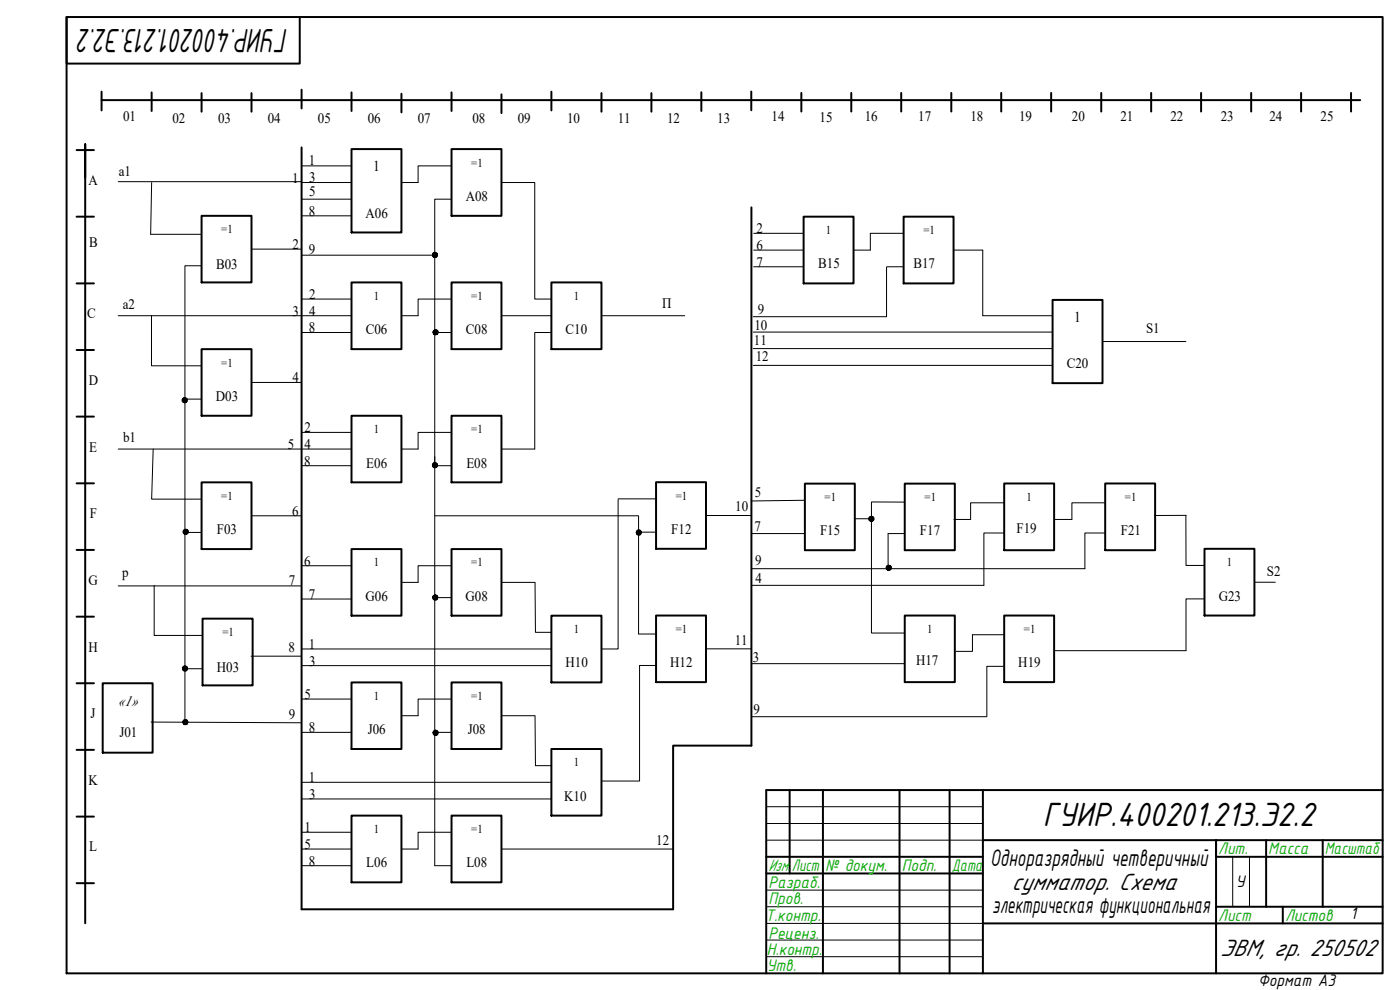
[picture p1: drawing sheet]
<svg xmlns="http://www.w3.org/2000/svg" width="420mm" height="297mm" viewBox="0 0 420 297" stroke-linecap="round" stroke-linejoin="round" font-family="sans-serif">
<!-- layer: 0 -->
<g fill="none" stroke="#000" stroke-width=".59">
<path d="M20 5.1h395v286.9h-395zM20 5.1v14h70v-14M30.5 30h377.7M30.5 27.5v5.6M45.5 27.7v5.6M60.5 27.9v5.6M75.5 27.9v5.6M90.5 26.9v5.6M105.5 27.7v5.6M120.5 28.1v5.6M135.5 27.7v5.6M150.5 28.3v5.6"/>
<path d="M165.5 27.5v5.6M180.5 27.9v5.6M195.5 27.9v5.6M210.5 27.7v5.6M225.5 27.5v5.6M240.5 27.9v5.6M255.5 27.9v5.6M270.5 27.9v5.6M285.5 27.9v5.6M300.5 27.9v5.6M315.5 27.9v5.6M330.5 27.9v5.6"/>
<path d="M345.5 27.9v5.6M360.5 27.9v5.6M375.5 27.9v5.6M390.5 27.9v5.6M405.5 27.9v5.6M23 45h5.2M25.6 53.2v-9.9v233.7M90.5 44.2v228.6h111.5v-49.1h23.5v-161.5M105.5 44.7h15v25.1h-15zM135.5 44.7h15v20.1h-15zM23 65h5.2M60.5 64.8h15v19.9h-15z"/>
<path d="M241.2 65h15v20h-15zM271.2 65h15v20h-15zM23 85h5.2M105.5 84.7h15v20.1h-15zM135.5 84.7h15v20.1h-15zM165.5 84.7h15v20.1h-15zM315.9 90h15v25h-15zM23 105h5.2M60.5 104.8h15v19.9h-15zM23 125h5.2M105.5 124.7h15v20h-15zM135.5 124.7h15v20h-15z"/>
<path d="M23 145h5.2M60.5 144.7h15v20h-15zM196.9 144.7h15v20h-15zM241.6 145.1h14.9v20h-14.9zM271.5 145.1h15.1v20h-15.1zM301.4 145.1h15v20h-15zM331.7 145.1h15v20h-15zM23 165h5.2M105.5 164.7h15v20h-15zM135.5 164.7h15v20h-15zM361.5 164.7h15v20h-15zM23 185h5.2"/>
<path d="M60.8 185.6h15v20h-15zM165.5 184.7h15v20.1h-15zM196.9 184.7h15v20h-15zM271.5 184.7h15.1v20h-15.1zM301.4 184.7h15v20h-15zM23 205h5.2M30.8 205h15v20.8h-15zM105.5 204.8h15v19.9h-15zM135.5 204.8h15v19.9h-15zM23 225h5.2M165.5 224.7h15v20h-15zM237 237.1v25"/>
<path d="M247 237.1v54.9M270 237.1v54.9M285 237.1v54.9M295 237.1v54.9M415 237.1h-185v54.9M23 245h5.2M105.5 244.7h15v20h-15zM135.5 244.7h15v20h-15zM230 257.1h65M295 252.1h120M380 252.1v20M397 252.1v20"/>
<path d="M415 257.1h-50v-5v39.9M23 265h5.2M230 262.1h65M295 277.1h120M365 272.1h50M385 272.1v5"/>
</g>
<path d="M230 242h65M230 247.1h65M230 252.1h65M370 257.1v15M375 257.1v15M230 267.1h65M230 272.1h65M230 277.1h65M230 282.1h65M230 287h65" fill="none" stroke="#000" stroke-width=".3"/>
<g fill="none" stroke="#000" stroke-width=".3">
<path d="M35.5 54.5h55M45.5 54.8l-.3 15.5h15.3M90.5 49.8h15M90.5 54.8h15M90.5 59.8h15M135.5 49.8h-10v5h-5M135.5 59.8h-5v16.8M150.5 54.8h10v34.9h5M60.5 79.7h-5v137M75.5 74.7h15M90.5 64.8h15M90.5 76.6h40"/>
<path d="M130.5 76.6v63.1h5M226.2 70h15M226.2 75h15M271.2 70h-10v5h-5M286.2 75h8.7v19.7h21M35.5 94.7h70M45.5 94.7v15.1h15M90.5 99.8h15M90.5 89.7h15M130.5 99.8h5M135.5 89.7h-10v5h-5M150.5 94.7h15"/>
<path d="M165.5 99.8h-5v34.9h-10M180.5 94.7h25M226.1 99.6h89.8M226.2 80h15M266.1 80.1v14.9h-40M266.2 80h5M55.5 119.7h5M75.5 114.8h15M226.1 109.6h89.8M226.1 104.6h89.8M330.9 102.5h25M35.5 134.7h70"/>
<path d="M46 134.7l-.5 15.1h15M90.5 129.7h15M90.5 139.7h15M130.5 137v122.7h5M135.5 129.7h-10v5h-5M55.5 159.8h5M75.5 154.8h15M130.5 154.8h61.1M185.5 149.9v44.8h-5M185.5 149.7h11.4M191.6 154.9v35.3M191.9 159.7h5"/>
<path d="M211.9 154.7h13.6M241.6 150.1l-16.1 .2M256.5 155.6h5.1M261.5 155.6v34.3h10M271.5 150.7l-10-.1v5M301.3 150.9h-10v5h-5M301.4 159.9h-6.1v15.7h-69.8M331.7 150.9h-10v5h-5M331.7 159.9h-6.1v10.7h-100.1M355.9 154.6v15.1h5.6M356 154.6l-9.5 .1M35.5 175.8h55"/>
<path d="M46.3 175.6v15.1h14.5M90.5 169.7h15M90.5 179.7h15M130.5 179.3h5M135.5 169.7h-10v5h-5M150.5 174.7h10M160.6 174.7l.1 15h4.8M225.5 160.1h16.1M271.5 160.1h-5v10.5M361.5 179.7h-5.6v15.5h-39.5M376.5 174.7h6.2M75.4 196.9h14.9"/>
<path d="M90.5 199.7h75M90.5 194.7h75M191.7 190.2h5M191.9 199.7h5M191.9 199.7v34.6h-11.3M211.9 194.7h13.6M225.5 199.1h45.8M301.2 199.9h-5v15.1M301.4 190.4h-9.6v5h-4.9M45.3 216.6l45 .3M55.8 200.6h5M90.5 209.7h15"/>
<path d="M90.5 219.7h15M130.5 219.7h5M135.5 209.7h-10v5h-5M150.5 214.7h10M160.6 214.7l.1 15h4.8M225.8 215h70.3M90.5 234.7h75M90.5 239.7h75M90.5 259.7h15M90.5 249.7h15M90.5 254.7h15M135.5 249.7h-10v5h-5"/>
<path d="M150.5 254.7h51.5"/>
</g>
<!-- layer: 0 -->
<g fill="#000" stroke="#000" stroke-width=".3">
<path d="M130.5 76.5h.8l-.1 .3zM130.7 99.7h.8l-.1 .3zM55.4 120.1h.8l-.1 .3zM130.5 139.6h.8l-.1 .3zM55.7 159.6h.8l-.1 .3zM261.5 155.7h.8l-.1 .3zM130.6 179.3h.8l-.1 .3zM191.7 159.8h.8l-.1 .2zM266.7 170.4h.8l-.1 .3zM55.5 200.6h.8l-.1 .3zM55.6 216.7h.8l-.1 .2zM130.7 219.9h.8l-.1 .3z"/>
<path d="M129.8 76.8l.2 .2 .5-.5zM130.5 76.5l-.3 .7-.2-.2zM130.5 76.5l-.3 .7h.3z"/>
<path d="M130 76l-.2 .2 .7 .3zM129.8 76.2l.7 .3h-.7zM129.8 76.5v.3l.7-.3z"/>
<path d="M130.5 76.5v.7h.3zM130.5 76.5l.6 .5-.3 .2zM130.5 76.5l.6 .5 .1-.2z"/>
<path d="M130.5 75.7v.8l.3-.7zM130.2 75.8l.3-.1v.8zM130 76l.5 .5-.3-.7z"/>
<path d="M130.5 76.5h.8l-.1-.3zM130.5 76.5l.6-.5 .1 .2zM130.8 75.8l-.3 .7 .6-.5z"/>
<path d="M130 100l.2 .2 .5-.5zM130.7 99.7l-.3 .7-.2-.2zM130.7 99.7l-.3 .7h.3z"/>
<path d="M130.2 99.2l-.2 .2 .7 .3zM130 99.4l.7 .3h-.7zM130 99.7v.3l.7-.3z"/>
<path d="M130.7 98.9v.8l.3-.7zM130.4 99l.3-.1v.8zM130.2 99.2l.5 .5-.3-.7z"/>
<path d="M130.7 99.7h.8l-.1-.3zM130.7 99.7l.6-.5 .1 .2zM131 99l-.3 .7 .6-.5z"/>
<path d="M54.9 119.5l-.2 .3 .7 .3zM54.7 119.8l.7 .3h-.7zM54.7 120.1v.3l.7-.3z"/>
<path d="M55.4 119.3v.8l.3-.7zM55.2 119.4l.2-.1v.8zM54.9 119.5l.5 .6-.2-.7z"/>
<path d="M130.7 99.7v.7h.3zM130.7 99.7l.6 .5-.3 .2zM130.7 99.7l.6 .5 .1-.2z"/>
<path d="M54.7 120.4l.2 .2 .5-.5zM54.9 120.6l.5-.5-.2 .7zM55.4 120.1l-.2 .7h.2z"/>
<path d="M55.4 120.1v.7h.3zM55.4 120.1l.6 .5-.3 .2zM55.4 120.1l.6 .5 .1-.2z"/>
<path d="M55.4 120.1h.8l-.1-.3zM56 119.5l.1 .3-.7 .3zM55.7 119.4l-.3 .7 .6-.6z"/>
<path d="M129.8 139.9l.2 .2 .5-.5zM130.5 139.6l-.3 .7-.2-.2zM130.5 139.6l-.3 .7h.3z"/>
<path d="M130 139.1l-.2 .2 .7 .3zM129.8 139.3l.7 .3h-.7zM129.8 139.6v.3l.7-.3z"/>
<path d="M130.5 138.8v.8l.3-.7zM130.2 138.9l.3-.1v.8zM130 139.1l.5 .5-.3-.7z"/>
<path d="M130.5 139.6h.8l-.1-.3zM130.5 139.6l.6-.5 .1 .2zM130.8 138.9l-.3 .7 .6-.5z"/>
<path d="M55 159.9l.2 .2 .5-.5zM55.7 159.6l-.2 .7-.3-.2zM55.7 159.6l-.2 .7h.2z"/>
<path d="M55.2 159l-.2 .3 .7 .3zM55 159.3l.7 .3h-.7zM55 159.6v.3l.7-.3z"/>
<path d="M55.7 158.8v.8l.3-.7zM55.5 158.9l.2-.1v.8zM55.2 159l.5 .6-.2-.7z"/>
<path d="M55.7 159.6h.8l-.1-.3zM55.7 159.6l.6-.6 .1 .3zM56 158.9l-.3 .7 .6-.6z"/>
<path d="M130.5 139.6v.7h.3zM130.5 139.6l.6 .5-.3 .2zM130.5 139.6l.6 .5 .1-.2z"/>
<path d="M191.2 159.2l-.1 .3 .6 .3zM191.1 159.5l.6 .3h-.7zM191 159.8l.1 .2 .6-.2z"/>
<path d="M191.7 159v.8l.3-.7zM191.4 159.1l.3-.1v.8zM191.2 159.2l.5 .6-.3-.7z"/>
<path d="M191.7 159.8h.8l-.1-.3zM192.2 159.2l.2 .3-.7 .3zM192 159.1l-.3 .7 .5-.6z"/>
<path d="M260.8 156l.2 .2 .5-.5zM261 156.2l.5-.5-.3 .7zM261.5 155.7l-.3 .7h.3z"/>
<path d="M261 155.1l-.2 .3 .7 .3zM260.8 155.4l.7 .3h-.7zM260.8 155.7v.3l.7-.3z"/>
<path d="M261.5 155.7v.7h.3zM261.5 155.7l.5 .5-.2 .2zM261.5 155.7l.5 .5 .2-.2z"/>
<path d="M261.5 154.9v.8l.3-.7zM261.2 155l.3-.1v.8zM261 155.1l.5 .6-.3-.7z"/>
<path d="M261.5 155.7h.8l-.1-.3zM262 155.1l.2 .3-.7 .3zM261.8 155l-.3 .7 .5-.6z"/>
<path d="M55.7 159.6v.7h.3zM55.7 159.6l.6 .5-.3 .2zM55.7 159.6l.6 .5 .1-.2z"/>
<path d="M129.9 179.6l.2 .2 .5-.5zM130.1 179.8l.5-.5-.3 .7zM130.6 179.3l-.3 .7h.3z"/>
<path d="M130.1 178.8l-.2 .2 .7 .3zM129.9 179l.7 .3h-.7zM129.9 179.3v.3l.7-.3z"/>
<path d="M130.6 178.5v.8l.3-.7zM130.3 178.6l.3-.1v.8zM130.1 178.8l.5 .5-.3-.7z"/>
<path d="M130.6 179.3h.8l-.1-.3zM130.6 179.3l.5-.5 .2 .2zM130.9 178.6l-.3 .7 .5-.5z"/>
<path d="M191.1 160l.1 .3 .5-.5zM191.2 160.3l.5-.5-.3 .7zM191.7 159.8l-.3 .7h.3z"/>
<path d="M191.7 159.8v.7h.3zM191.7 159.8l.5 .5-.2 .2zM191.7 159.8l.5 .5 .2-.3z"/>
<path d="M266 170.7l.2 .2 .5-.5zM266.2 170.9l.5-.5-.3 .7zM266.7 170.4l-.3 .7h.3z"/>
<path d="M266.2 169.8l-.2 .3 .7 .3zM266 170.1l.7 .3h-.7zM266 170.4v.3l.7-.3z"/>
<path d="M266.7 170.4v.7h.3zM266.7 170.4l.6 .5-.3 .2zM266.7 170.4l.6 .5 .1-.2z"/>
<path d="M266.7 169.6v.8l.3-.7zM266.4 169.7l.3-.1v.8zM266.2 169.8l.5 .6-.3-.7z"/>
<path d="M266.7 170.4h.8l-.1-.3zM267.3 169.8l.1 .3-.7 .3zM267 169.7l-.3 .7 .6-.6z"/>
<path d="M55.5 199.8v.8l.3-.7zM55.2 199.9l.3-.1v.8zM55 200.1l.5 .5-.3-.7z"/>
<path d="M130.6 179.3v.7h.3zM130.6 179.3l.5 .5-.2 .2zM130.6 179.3l.5 .5 .2-.2z"/>
<path d="M54.8 200.9l.2 .2 .5-.5zM55 201.1l.5-.5-.3 .7zM55.5 200.6l-.3 .7h.3z"/>
<path d="M54.9 216.9l.2 .3 .5-.5zM55.1 217.2l.5-.5-.3 .7zM55.6 216.7l-.3 .7h.3z"/>
<path d="M55 200.1l-.2 .2 .7 .3zM54.8 200.3l.7 .3h-.7zM54.8 200.6v.3l.7-.3z"/>
<path d="M55.1 216.1l-.2 .3 .7 .3zM54.9 216.4l.7 .3h-.7zM54.9 216.7v.2l.7-.2z"/>
<path d="M55.5 200.6v.7h.3zM55.5 200.6l.5 .5-.2 .2zM55.5 200.6l.5 .5 .2-.2z"/>
<path d="M55.6 216.7v.7h.3zM55.6 216.7l.6 .5-.3 .2zM55.6 216.7l.6 .5 .1-.3z"/>
<path d="M55.6 215.9v.8l.3-.7zM55.3 216l.3-.1v.8zM55.1 216.1l.5 .6-.3-.7z"/>
<path d="M55.5 200.6h.8l-.1-.3zM55.5 200.6l.5-.5 .2 .2zM55.8 199.9l-.3 .7 .5-.5z"/>
<path d="M55.6 216.7h.8l-.1-.3zM55.6 216.7l.6-.6 .1 .3zM55.9 216l-.3 .7 .6-.6z"/>
<path d="M130.2 219.4l-.2 .2 .7 .3zM130 219.6l.7 .3h-.7zM130 219.9v.3l.7-.3z"/>
<path d="M130.7 219.1v.8l.3-.7zM130.4 219.2l.3-.1v.8zM130.2 219.4l.5 .5-.3-.7z"/>
<path d="M130.7 219.9h.8l-.1-.3zM130.7 219.9l.6-.5 .1 .2zM131 219.2l-.3 .7 .6-.5z"/>
<path d="M130 220.2l.2 .2 .5-.5zM130.2 220.4l.5-.5-.3 .6zM130.7 219.9l-.3 .6 .3 .1z"/>
<path d="M130.7 219.9v.7l.3-.1zM130.7 219.9l.6 .5-.3 .1zM130.7 219.9l.6 .5 .1-.2z"/>
</g>
<g font-size="10.9">
<text x="86.4" y="8.7" transform="rotate(-180 86.4 8.7)">ГУИР.400201.213.Э2.2</text>
<text x="313" y="247.8">ГУИР.400201.213.Э2.2</text>
</g>
<g font-size="7.8">
<text x="297.2" y="259.7">Одноразрядный четверичный</text>
<text x="303.6" y="267.1">сумматор. Схема</text>
<text x="297.8" y="273.9">электрическая функциональная</text>
<text x="366.2" y="286.9">ЭВМ, гр. 250502</text>
</g>
<g font-size="5.4" fill="#00ad00">
<text x="365.6" y="256.4">Лит.</text>
<text x="380.6" y="256.4">Масса</text>
<text x="397.6" y="256.4">Масштаб</text>
<text x="230.6" y="261.4">Изм.</text>
<text x="237.7" y="261.4">Лист</text>
<text x="247.6" y="261.4">№ докум.</text>
<text x="270.6" y="261.4">Подп.</text>
<text x="285.6" y="261.4">Дата</text>
<text x="230.6" y="266.3">Разраб.</text>
<text x="230.6" y="271.3">Пров.</text>
<text x="229.7" y="276.4">Т.контр.</text>
<text x="230.6" y="281.7">Реценз.</text>
<text x="365.6" y="276.4">Лист</text>
<text x="385.7" y="276.4">Листов</text>
<text x="230.1" y="286.5">Н.контр.</text>
<text x="230.1" y="291.2">Утв.</text>
</g>
<g font-size="5.4">
<text x="370.9" y="266.2">У</text>
<text x="405.3" y="275.9">1</text>
<text x="377.6" y="295.8">Формат А3</text>
</g>
<g font-size="4.5">
<text x="112" y="51.3">1</text>
<text x="322.4" y="96.5">1</text>
</g>
<g font-size="4.3">
<text x="36.9" y="36.2">01</text>
<text x="51.7" y="36.9">02</text>
<text x="65.4" y="36.9">03</text>
<text x="80.3" y="36.9">04</text>
<text x="95.4" y="36.9">05</text>
<text x="110.4" y="36.9">06</text>
<text x="125.3" y="36.9">07</text>
<text x="141.8" y="36.9">08</text>
<text x="155.4" y="36.9">09</text>
<text x="170.2" y="36.9">10</text>
<text x="185.4" y="36.9">11</text>
<text x="200.2" y="36.9">12</text>
<text x="215.3" y="36.9">13</text>
<text x="231.6" y="36.2">14</text>
<text x="246" y="36.5">15</text>
<text x="259.5" y="36.4">16</text>
<text x="275.6" y="36.4">17</text>
<text x="291.3" y="36.4">18</text>
<text x="305.8" y="36.4">19</text>
<text x="321.7" y="36.4">20</text>
<text x="336.3" y="36.4">21</text>
<text x="351.3" y="36.4">22</text>
<text x="366.4" y="36.4">23</text>
<text x="381" y="36.4">24</text>
<text x="396.3" y="36.4">25</text>
<text x="35.6" y="52.7">a1</text>
<text x="92.7" y="49.6">1</text>
<text x="26.6" y="55.5">A</text>
<text x="87.7" y="54.8">1</text>
<text x="92.8" y="58.7">5</text>
<text x="92.8" y="54.7">3</text>
<text x="92.7" y="64.7">8</text>
<text x="109.7" y="65.3">A06</text>
<text x="139.8" y="60.3">A08</text>
<text x="227.1" y="69.9">2</text>
<text x="26.8" y="74">B</text>
<text x="87.8" y="74.6">2</text>
<text x="92.7" y="76.2">9</text>
<text x="227" y="75">6</text>
<text x="64.9" y="80.6">B03</text>
<text x="227" y="80">7</text>
<text x="245.6" y="80.5">B15</text>
<text x="274.2" y="80.5">B17</text>
<text x="92.8" y="89.6">2</text>
<text x="26.2" y="95.4">C</text>
<text x="36.9" y="92.7">a2</text>
<text x="87.8" y="94.7">3</text>
<text x="92.8" y="94.7">4</text>
<text x="198.7" y="92.5">П</text>
<text x="227.4" y="94.1">9</text>
<text x="92.7" y="99.7">8</text>
<text x="109.8" y="100.3">C06</text>
<text x="139.8" y="100.3">C08</text>
<text x="169.8" y="100.3">C10</text>
<text x="226.4" y="99">10</text>
<text x="344" y="99.9">S1</text>
<text x="226.3" y="103.5">11</text>
<text x="226.8" y="108.3">12</text>
<text x="320.2" y="110.5">C20</text>
<text x="26.6" y="115.5">D</text>
<text x="87.8" y="114.8">4</text>
<text x="64.8" y="120.3">D03</text>
<text x="91.4" y="129.6">2</text>
<text x="26.8" y="135.5">E</text>
<text x="37" y="132.7">b1</text>
<text x="86.4" y="134.7">5</text>
<text x="91.4" y="134.7">4</text>
<text x="91.3" y="139.7">8</text>
<text x="109.9" y="140.3">E06</text>
<text x="140" y="140.3">E08</text>
<text x="226.5" y="149.3">5</text>
<text x="27" y="155.5">F</text>
<text x="87.7" y="154.7">6</text>
<text x="220.6" y="153.2">10</text>
<text x="65.1" y="160.3">F03</text>
<text x="201.5" y="160.2">F12</text>
<text x="226.4" y="159.4">7</text>
<text x="246.1" y="160.6">F15</text>
<text x="276.1" y="160.6">F17</text>
<text x="305.1" y="160">F19</text>
<text x="336.4" y="160.6">F21</text>
<text x="36.7" y="173.1">p</text>
<text x="91.3" y="169.7">6</text>
<text x="226.7" y="169.6">9</text>
<text x="380.2" y="172.7">S2</text>
<text x="26.5" y="175.5">G</text>
<text x="86.7" y="175.6">7</text>
<text x="92.7" y="179.7">7</text>
<text x="226.7" y="174.8">4</text>
<text x="109.7" y="180.2">G06</text>
<text x="139.7" y="180.2">G08</text>
<text x="365.8" y="180.2">G23</text>
<text x="26.6" y="195.5">H</text>
<text x="86.6" y="195.6">8</text>
<text x="92.7" y="194.6">1</text>
<text x="220.5" y="193.4">11</text>
<text x="65.1" y="201.5">H03</text>
<text x="92.8" y="199.7">3</text>
<text x="169.7" y="200.3">H10</text>
<text x="201.1" y="200.2">H12</text>
<text x="225.9" y="198.6">3</text>
<text x="274.9" y="199.6">H17</text>
<text x="305.6" y="200.2">H19</text>
<text x="91.4" y="209.7">5</text>
<text x="27.2" y="215.4">J</text>
<text x="35.5" y="211.8">«1»</text>
<text x="86.7" y="215.6">9</text>
<text x="226.1" y="214.2">9</text>
<text x="35.8" y="221.1">J01</text>
<text x="92.7" y="219.7">8</text>
<text x="110.4" y="220.2">J06</text>
<text x="140.4" y="220.2">J08</text>
<text x="26.5" y="235.5">K</text>
<text x="92.7" y="234.7">1</text>
<text x="92.8" y="239.7">3</text>
<text x="169.3" y="240.3">K10</text>
<text x="91.4" y="249.7">1</text>
<text x="26.8" y="255.5">L</text>
<text x="91.4" y="254.7">5</text>
<text x="196.9" y="253.4">12</text>
<text x="92.7" y="259.7">8</text>
<text x="109.9" y="260.3">L06</text>
<text x="140" y="260.3">L08</text>
</g>
<g font-size="3.6">
<text x="141.4" y="50">=1</text>
<text x="66.4" y="70">=1</text>
<text x="247.9" y="70.3">1</text>
<text x="277.1" y="70.3">=1</text>
<text x="112.2" y="90">1</text>
<text x="141.4" y="90">=1</text>
<text x="172.2" y="90">1</text>
<text x="66.4" y="110">=1</text>
<text x="112.2" y="129.9">1</text>
<text x="141.4" y="129.9">=1</text>
<text x="66.4" y="150">=1</text>
<text x="202.8" y="149.9">=1</text>
<text x="247.5" y="150.3">=1</text>
<text x="277.5" y="150.3">=1</text>
<text x="308.1" y="150.3">1</text>
<text x="337.6" y="150.3">=1</text>
<text x="112.2" y="170">1</text>
<text x="141.4" y="170">=1</text>
<text x="368.2" y="169.9">1</text>
<text x="66.8" y="190.9">=1</text>
<text x="172.2" y="190">1</text>
<text x="202.8" y="189.9">=1</text>
<text x="278.2" y="189.9">1</text>
<text x="307.3" y="189.9">=1</text>
<text x="112.2" y="210">1</text>
<text x="141.4" y="210">=1</text>
<text x="172.2" y="229.9">1</text>
<text x="112.2" y="250">1</text>
<text x="141.4" y="250">=1</text>
</g>
</svg>
